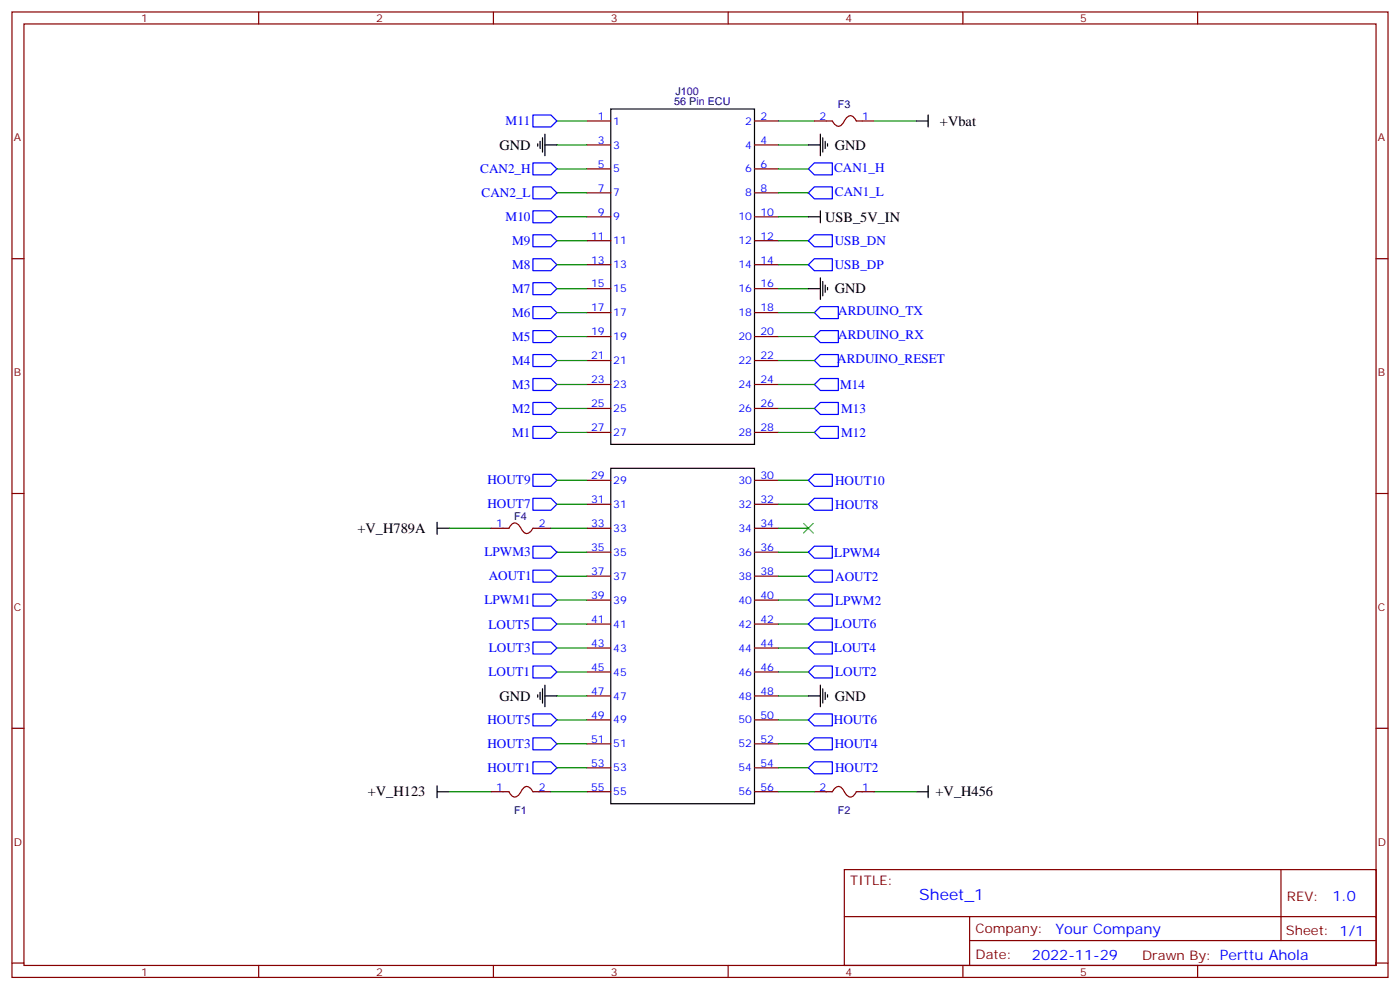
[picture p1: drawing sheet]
<svg xmlns="http://www.w3.org/2000/svg" width="412mm" height="292mm" viewBox="0 0 412 292" stroke-linecap="round" stroke-linejoin="round" font-family="sans-serif">
<g fill="none" stroke="#870000" stroke-width=".35">
<path d="M3.5 3.5h405.4v284.4h-405.4zM7.1 7.1h398.2v277.2h-398.2zM76.2 3.5v3.6M145.3 3.5v3.6M214.5 3.5v3.6M283.6 3.5v3.6M352.8 3.5v3.6M172.9 35.6h7M222.2 35.6h7.1M239.9 35.6h5.3l.2 .4a1.56 1.56 0 0 0 2.7 .6l.9-1.4a1.56 1.56 0 0 1 2.7-.5l.5 .9h5.3M172.9 42.7h7M172.9 49.7h7"/>
<path d="M172.9 56.8h7M222.2 42.7h7.1M222.2 49.7h7.1M222.2 56.8h7.1M3.5 76.2h3.6M172.9 63.9h7M172.9 70.9h7M172.9 78h7M222.2 63.9h7.1M222.2 70.9h7.1M222.2 78h7.1M405.3 76.2h3.6"/>
<path d="M172.9 85h7M172.9 92.1h7M172.9 99.1h7M222.2 85h7.1M222.2 92.1h7.1M222.2 99.1h7.1M172.9 106.2h7M172.9 113.2h7M222.2 106.2h7.1M222.2 113.2h7.1M172.9 120.3h7M172.9 127.4h7"/>
<path d="M222.2 120.3h7.1M222.2 127.4h7.1M3.5 145.3h3.6M144.6 155.6h5.3l.6-1a1.56 1.56 0 0 1 2.7 .6l.2 .3a2.13 2.13 0 0 0 2.3 1.5l1.3-1.4h5.3M172.9 141.5h7M172.9 148.5h7M172.9 155.6h7M222.2 141.5h7.1M222.2 148.5h7.1M222.2 155.6h7.1M405.3 145.3h3.6M172.9 162.6h7"/>
<path d="M172.9 169.7h7M172.9 176.7h7M222.2 162.6h7.1M222.2 169.7h7.1M222.2 176.7h7.1M172.9 183.8h7M172.9 190.9h7M172.9 197.9h7M222.2 183.8h7.1M222.2 190.9h7.1M222.2 197.9h7.1M3.5 214.5h3.6"/>
<path d="M172.9 205h7M172.9 212h7M172.9 219.1h7M222.2 205h7.1M222.2 212h7.1M222.2 219.1h7.1M405.3 214.5h3.6M144.6 233.2h5.3l.6 .9a1.56 1.56 0 0 0 2.7-.5l.2-.3a2.13 2.13 0 0 1 2.3-1.6l1.3 1.5h5.3M172.9 226.1h7M172.9 233.2h7M222.2 226.1h7.1M222.2 233.2h7.1"/>
<path d="M239.9 233.2h5.3l.2-.4a1.56 1.56 0 0 1 2.7-.5l.9 1.3a1.56 1.56 0 0 0 2.7 .5l.5-.9h5.3M248.7 256.1h156.6v28.2h-156.6zM377.3 256.1v20.9M248.7 270h156.5M285.6 277h119.6M285.6 270v14.1M3.5 283.6h3.6M76.2 284.3v3.6M145.3 284.3v3.6M214.5 284.3v3.6M283.6 284.3v3.6M352.8 284.3v3.6"/>
<path d="M405.3 283.6h3.6"/>
</g>
<g fill="none" stroke="#000" stroke-width=".35">
<path d="M160.5 39.5v6.4M179.9 32.1h42.3v98.8h-42.3zM241.7 39.5v6.4M269.9 35.6h3.5M273.4 33.9v3.5M158.4 42.3v.7M159.1 41.6v2.1M159.8 40.6v4.2M160.5 42.7h3.5M238.1 42.7h3.6M242.4 40.6v4.2M243.1 41.6v2.1"/>
<path d="M243.8 42.3v.7M238.1 63.9h3.6M241.7 62.1v3.5M238.1 85h3.6M241.7 81.8v6.4M242.4 82.9v4.2M243.1 84v2.1M243.8 84.7v.7M179.9 137.9h42.3v98.8h-42.3zM128.8 153.8v3.5M128.8 155.6h3.5M158.4 204.6v.7"/>
<path d="M159.1 203.9v2.1M159.8 202.8v4.3M160.5 201.8v6.3M160.5 205h3.5M238.1 205h3.6M241.7 201.8v6.3M242.4 202.8v4.3M243.1 203.9v2.1M243.8 204.6v.7M128.8 233.2h3.5M128.8 231.4v3.5M269.9 233.2h3.5"/>
<path d="M273.4 231.4v3.5"/>
</g>
<g fill="none" stroke="#008700" stroke-width=".35">
<path d="M164 35.6h8.9M229.3 35.6h10.6M257.5 35.6h12.4M164 56.8h8.9M164 49.7h8.9M164 42.7h8.9M229.3 56.8h8.8M229.3 49.7h8.8M229.3 42.7h8.8M164 78h8.9M164 70.9h8.9M164 63.9h8.9"/>
<path d="M229.3 78h8.8M229.3 70.9h8.8M229.3 63.9h8.8M164 99.1h8.9M164 92.1h8.9M164 85h8.9M229.3 99.1h10.6M229.3 92.1h10.6M229.3 85h8.8M164 113.2h8.9M164 106.2h8.9M229.3 113.2h10.6"/>
<path d="M229.3 106.2h10.6M164 127.4h8.9M164 120.3h8.9M229.3 127.4h10.6M229.3 120.3h10.6M132.3 155.6h12.3M162.3 155.6h10.6M164 141.5h8.9M164 148.5h8.9M229.3 155.6h8.8M229.3 141.5h8.8M229.3 148.5h8.8"/>
<path d="M164 169.7h8.9M164 176.7h8.9M164 162.6h8.9M229.3 169.7h8.8M229.3 176.7h8.8M229.3 162.6h8.8M164 197.9h8.9M164 190.9h8.9M164 183.8h8.9M229.3 197.9h8.8M229.3 190.9h8.8M229.3 183.8h8.8"/>
<path d="M164 219.1h8.9M164 212h8.9M164 205h8.9M229.3 219.1h8.8M229.3 212h8.8M229.3 205h8.8M132.3 233.2h12.3M162.3 233.2h10.6M164 226.1h8.9M229.3 226.1h8.8M229.3 233.2h10.6M257.5 233.2h12.4"/>
</g>
<g fill="none" stroke="#00f" stroke-width=".35">
<path d="M157 33.9h5.3l1.7 1.7-1.7 1.8h-5.3zM157 55h5.3l1.7 1.8-1.7 1.8h-5.3zM157 48h5.3l1.7 1.7-1.7 1.8h-5.3zM238.1 49.7l1.8-1.7h5.3v3.5h-5.3zM238.1 56.8l1.8-1.8h5.3v3.6h-5.3zM157 76.2h5.3l1.7 1.8-1.7 1.7h-5.3zM157 69.1h5.3l1.7 1.8-1.7 1.8h-5.3zM157 62.1h5.3l1.7 1.8-1.7 1.7h-5.3zM239.9 76.2h5.3v3.5h-5.3l-1.8-1.7zM239.9 69.1h5.3v3.6h-5.3l-1.8-1.8zM157 97.4h5.3l1.7 1.7-1.7 1.8h-5.3zM157 90.3h5.3l1.7 1.8-1.7 1.7h-5.3z"/>
<path d="M157 83.3h5.3l1.7 1.7-1.7 1.8h-5.3zM239.9 92.1l1.8-1.8h5.2v3.5h-5.2zM239.9 99.1l1.8-1.7h5.2v3.5h-5.2zM157 118.5h5.3l1.7 1.8-1.7 1.8h-5.3zM157 111.5h5.3l1.7 1.7-1.7 1.8h-5.3zM157 104.4h5.3l1.7 1.8-1.7 1.8h-5.3zM239.9 113.2l1.8-1.7h5.2v3.5h-5.2zM239.9 106.2l1.8-1.8h5.2v3.6h-5.2zM157 125.6h5.3l1.7 1.8-1.7 1.7h-5.3zM157 139.7h5.3l1.7 1.8-1.7 1.7h-5.3zM239.9 120.3l1.8-1.8h5.2v3.6h-5.2zM239.9 127.4l1.8-1.8h5.2v3.5h-5.2z"/>
<path d="M157 146.8h5.3l1.7 1.7-1.7 1.8h-5.3zM238.1 141.5l1.8-1.8h5.3v3.5h-5.3zM238.1 148.5l1.8-1.7h5.3v3.5h-5.3zM157 167.9h5.3l1.7 1.8-1.7 1.7h-5.3zM157 175h5.3l1.7 1.7-1.7 1.8h-5.3zM157 160.9h5.3l1.7 1.7-1.7 1.8h-5.3zM238.1 162.6l1.8-1.7h5.3v3.5h-5.3zM239.9 167.9h5.3v3.5h-5.3l-1.8-1.7zM239.9 175h5.3v3.5h-5.3l-1.8-1.8zM157 196.1h5.3l1.7 1.8-1.7 1.8h-5.3zM157 189.1h5.3l1.7 1.8-1.7 1.7h-5.3zM157 182h5.3l1.7 1.8-1.7 1.8h-5.3z"/>
<path d="M238.1 190.9l1.8-1.8h5.3v3.5h-5.3zM238.1 197.9l1.8-1.8h5.3v3.6h-5.3zM238.1 183.8l1.8-1.8h5.3v3.6h-5.3zM157 217.3h5.3l1.7 1.8-1.7 1.7h-5.3zM157 210.3h5.3l1.7 1.7-1.7 1.8h-5.3zM238.1 219.1l1.8-1.8h5.3v3.5h-5.3zM239.9 210.3h5.3v3.5h-5.3l-1.8-1.8zM157 224.4h5.3l1.7 1.7-1.7 1.8h-5.3zM238.1 226.1l1.8-1.7h5.3v3.5h-5.3z"/>
</g>
<path d="M236.7 154.2l2.8 2.8M239.5 154.2l-2.8 2.8" fill="none" stroke="#3c3" stroke-width=".35"/>
<text font-size="4.6" fill="#00f" x="270.8" y="265.1">Sheet_1</text>
<g font-size="4.2">
<text x="276.9" y="37">+Vbat</text>
<text x="147.1" y="44.1">GND</text>
<text x="245.9" y="44.1">GND</text>
<text x="243" y="65.2">USB_5V_IN</text>
<text x="245.9" y="86.4">GND</text>
<text x="105.3" y="157">+V_H789A</text>
<text x="147.1" y="206.3">GND</text>
<text x="245.9" y="206.3">GND</text>
<text x="108.4" y="234.6">+V_H123</text>
<text x="275.6" y="234.6">+V_H456</text>
</g>
<g font-size="4.2" fill="#00f">
<text x="392.5" y="265.4">1.0</text>
<text x="310.9" y="274.9">Your Company</text>
<text x="304" y="282.7">2022-11-29</text>
</g>
<g font-size="3.9" fill="#00f">
<text x="148.9" y="36.8">M11</text>
<text x="141.5" y="51">CAN2_H</text>
<text x="245.7" y="50.7">CAN1_H</text>
<text x="141.9" y="58">CAN2_L</text>
<text x="246" y="57.8">CAN1_L</text>
<text x="148.9" y="65.1">M10</text>
<text x="150.9" y="72.1">M9</text>
<text x="245.9" y="72.1">USB_DN</text>
<text x="150.9" y="79.2">M8</text>
<text x="245.9" y="79.1">USB_DP</text>
<text x="150.9" y="86.2">M7</text>
<text x="150.9" y="93.3">M6</text>
<text x="246.9" y="92.8">ARDUINO_TX</text>
<text x="150.9" y="100.3">M5</text>
<text x="246.9" y="99.8">ARDUINO_RX</text>
<text x="150.9" y="107.4">M4</text>
<text x="246.6" y="106.9">ARDUINO_RESET</text>
<text x="150.9" y="114.5">M3</text>
<text x="247.5" y="114.6">M14</text>
<text x="150.9" y="121.5">M2</text>
<text x="247.8" y="121.6">M13</text>
<text x="150.9" y="128.6">M1</text>
<text x="247.8" y="128.7">M12</text>
<text x="143.6" y="142.7">HOUT9</text>
<text x="246" y="142.8">HOUT10</text>
<text x="143.6" y="149.7">HOUT7</text>
<text x="246" y="149.8">HOUT8</text>
<text x="142.7" y="163.8">LPWM3</text>
<text x="245.8" y="163.9">LPWM4</text>
<text x="143.9" y="170.8">AOUT1</text>
<text x="246" y="171">AOUT2</text>
<text x="142.7" y="178">LPWM1</text>
<text x="246" y="178.1">LPWM2</text>
<text x="143.9" y="185.1">LOUT5</text>
<text x="245.8" y="185">LOUT6</text>
<text x="144" y="192.1">LOUT3</text>
<text x="245.8" y="192.2">LOUT4</text>
<text x="143.9" y="199.2">LOUT1</text>
<text x="246" y="199.1">LOUT2</text>
<text x="143.6" y="213.2">HOUT5</text>
<text x="245.6" y="213.3">HOUT6</text>
<text x="143.6" y="220.3">HOUT3</text>
<text x="245.9" y="220.3">HOUT4</text>
<text x="143.6" y="227.3">HOUT1</text>
<text x="246" y="227.3">HOUT2</text>
</g>
<g font-size="3.9" fill="#800">
<text x="250.5" y="260.7">TITLE:</text>
<text x="379.1" y="265.4">REV:</text>
<text x="287.4" y="274.9">Company:</text>
<text x="378.7" y="275.5">Sheet: 1/1</text>
<text x="287.4" y="282.6">Date:</text>
<text x="336.4" y="282.7">Drawn By: Perttu Ahola</text>
</g>
<g font-size="3.2" fill="#800">
<text x="41.6" y="6.5">1</text>
<text x="110.8" y="6.5">2</text>
<text x="179.9" y="6.5">3</text>
<text x="249.1" y="6.5">4</text>
<text x="318.2" y="6.5">5</text>
<text x="4.1" y="41.6">A</text>
<text x="405.9" y="41.6">A</text>
<text x="4.1" y="110.8">B</text>
<text x="405.9" y="110.8">B</text>
<text x="4.1" y="179.9">C</text>
<text x="405.9" y="179.9">C</text>
<text x="4.1" y="249.1">D</text>
<text x="405.9" y="249.1">D</text>
<text x="41.6" y="287.3">1</text>
<text x="110.8" y="287.3">2</text>
<text x="179.9" y="287.3">3</text>
<text x="249.1" y="287.3">4</text>
<text x="318.2" y="287.3">5</text>
</g>
<g font-size="3.2" fill="#000080">
<text x="198.9" y="27.9">J100</text>
<text x="198.6" y="31">56 Pin ECU</text>
<text x="246.8" y="31.7">F3</text>
<text x="151.4" y="153.2">F4</text>
<text x="151.4" y="239.6">F1</text>
<text x="246.8" y="239.6">F2</text>
</g>
<g font-size="3.2" fill="#00f">
<text x="176.1" y="35.3">1</text>
<text x="224" y="35.3">2</text>
<text x="241.4" y="35.3">2</text>
<text x="254" y="35.3">1</text>
<text x="180.6" y="36.7">1</text>
<text x="219.5" y="36.7">2</text>
<text x="176.1" y="42.3">3</text>
<text x="180.6" y="43.7">3</text>
<text x="219.5" y="43.7">4</text>
<text x="224" y="42.3">4</text>
<text x="176.1" y="49.4">5</text>
<text x="180.6" y="50.8">5</text>
<text x="219.5" y="50.8">6</text>
<text x="224" y="49.4">6</text>
<text x="176.1" y="56.4">7</text>
<text x="180.6" y="57.9">7</text>
<text x="219.5" y="57.9">8</text>
<text x="224" y="56.4">8</text>
<text x="176.1" y="63.5">9</text>
<text x="180.6" y="64.9">9</text>
<text x="217.5" y="64.9">10</text>
<text x="224" y="63.5">10</text>
<text x="174.1" y="70.6">11</text>
<text x="180.6" y="72">11</text>
<text x="217.5" y="72">12</text>
<text x="224" y="70.6">12</text>
<text x="174.1" y="77.6">13</text>
<text x="224" y="77.6">14</text>
<text x="180.6" y="79">13</text>
<text x="217.5" y="79">14</text>
<text x="174.1" y="84.7">15</text>
<text x="180.6" y="86.1">15</text>
<text x="217.5" y="86.1">16</text>
<text x="224" y="84.7">16</text>
<text x="174.1" y="91.7">17</text>
<text x="180.6" y="93.1">17</text>
<text x="217.5" y="93.1">18</text>
<text x="224" y="91.7">18</text>
<text x="174.1" y="98.8">19</text>
<text x="180.6" y="100.2">19</text>
<text x="217.5" y="100.2">20</text>
<text x="224" y="98.8">20</text>
<text x="174.1" y="105.8">21</text>
<text x="180.6" y="107.2">21</text>
<text x="217.5" y="107.2">22</text>
<text x="224" y="105.8">22</text>
<text x="174.1" y="112.9">23</text>
<text x="224" y="112.9">24</text>
<text x="174.1" y="119.9">25</text>
<text x="180.6" y="114.3">23</text>
<text x="217.5" y="114.3">24</text>
<text x="224" y="119.9">26</text>
<text x="180.6" y="121.4">25</text>
<text x="217.5" y="121.4">26</text>
<text x="174.1" y="127">27</text>
<text x="180.6" y="128.4">27</text>
<text x="217.5" y="128.4">28</text>
<text x="224" y="127">28</text>
<text x="174.1" y="141.1">29</text>
<text x="180.6" y="142.5">29</text>
<text x="217.5" y="142.5">30</text>
<text x="224" y="141.1">30</text>
<text x="174.1" y="148.2">31</text>
<text x="180.6" y="149.6">31</text>
<text x="217.5" y="149.6">32</text>
<text x="224" y="148.2">32</text>
<text x="146.2" y="155.2">1</text>
<text x="158.7" y="155.2">2</text>
<text x="174.1" y="155.2">33</text>
<text x="224" y="155.2">34</text>
<text x="180.6" y="156.6">33</text>
<text x="217.5" y="156.6">34</text>
<text x="174.1" y="162.3">35</text>
<text x="180.6" y="163.7">35</text>
<text x="217.5" y="163.7">36</text>
<text x="224" y="162.3">36</text>
<text x="174.1" y="169.3">37</text>
<text x="180.6" y="170.7">37</text>
<text x="217.5" y="170.7">38</text>
<text x="224" y="169.3">38</text>
<text x="174.1" y="176.4">39</text>
<text x="180.6" y="177.8">39</text>
<text x="217.5" y="177.8">40</text>
<text x="224" y="176.4">40</text>
<text x="174.1" y="183.4">41</text>
<text x="180.6" y="184.9">41</text>
<text x="217.5" y="184.9">42</text>
<text x="224" y="183.4">42</text>
<text x="174.1" y="190.5">43</text>
<text x="180.6" y="191.9">43</text>
<text x="217.5" y="191.9">44</text>
<text x="224" y="190.5">44</text>
<text x="174.1" y="197.6">45</text>
<text x="224" y="197.6">46</text>
<text x="180.6" y="199">45</text>
<text x="217.5" y="199">46</text>
<text x="174.1" y="204.6">47</text>
<text x="180.6" y="206">47</text>
<text x="217.5" y="206">48</text>
<text x="224" y="204.6">48</text>
<text x="174.1" y="211.7">49</text>
<text x="180.6" y="213.1">49</text>
<text x="217.5" y="213.1">50</text>
<text x="224" y="211.7">50</text>
<text x="174.1" y="218.7">51</text>
<text x="180.6" y="220.1">51</text>
<text x="217.5" y="220.1">52</text>
<text x="224" y="218.7">52</text>
<text x="174.1" y="225.8">53</text>
<text x="180.6" y="227.2">53</text>
<text x="217.5" y="227.2">54</text>
<text x="224" y="225.8">54</text>
<text x="146.2" y="232.8">1</text>
<text x="158.7" y="232.8">2</text>
<text x="174.1" y="232.8">55</text>
<text x="224" y="232.8">56</text>
<text x="241.4" y="232.8">2</text>
<text x="254" y="232.8">1</text>
<text x="180.6" y="234.2">55</text>
<text x="217.5" y="234.2">56</text>
</g>
</svg>
